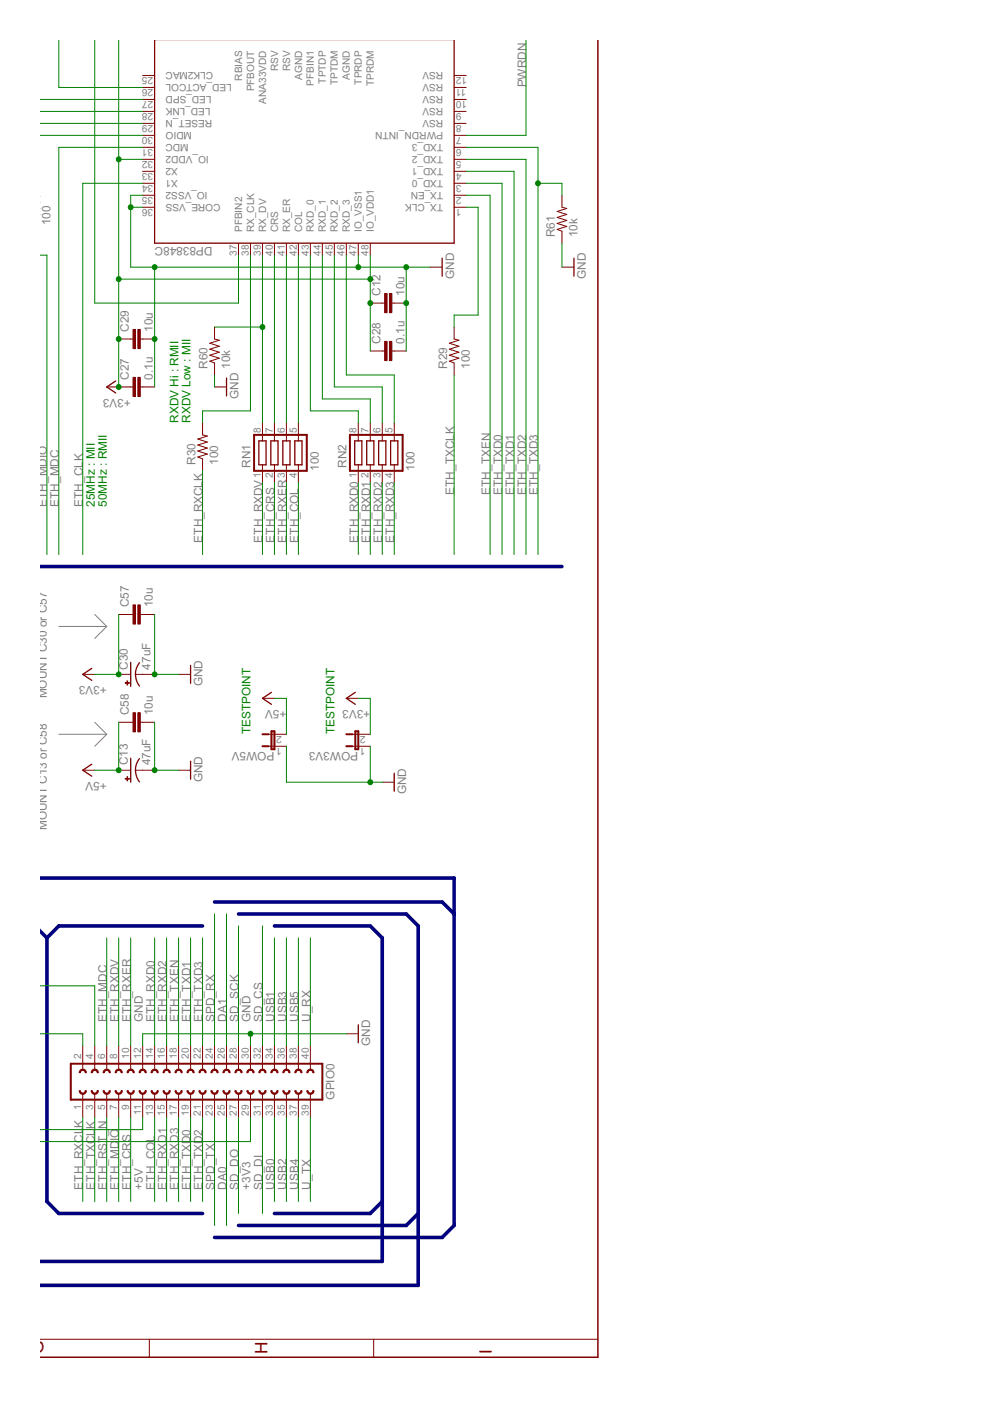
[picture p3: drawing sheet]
<svg xmlns="http://www.w3.org/2000/svg" width="210mm" height="297mm" viewBox="0 0 210 297" stroke-linecap="round" stroke-linejoin="round" font-family="sans-serif">
<g fill="#808080" stroke="#808080" stroke-width=".21">
<path d="M12.5 155.7h10.1z"/>
<path d="M20.1 158.2l2.5-2.5z"/>
<path d="M20.1 153.1l2.5 2.6z"/>
<path d="M12.5 132.8h10.1z"/>
<path d="M22.6 132.8l-2.5 2.6z"/>
<path d="M20.1 130.3l2.5 2.5z"/>
</g>
<g fill="#800000" stroke="#800000" stroke-width=".21">
<path d="M73.4 219.2h2.6z"/>
<path d="M8.5 284h118.3z"/>
<path d="M31.7 284v3.8z"/>
<path d="M79.2 284v3.8z"/>
<path d="M58.2 158.2h2.5z"/>
<path d="M56.9 158.2h1.3z"/>
<path d="M58.2 155.7h2.5z"/>
<path d="M56.9 155.7h1.3z"/>
<path d="M76 158.2h2.5z"/>
<path d="M74.7 158.2h1.3z"/>
<path d="M76 155.7h2.5z"/>
<path d="M74.7 155.7h1.3z"/>
<path d="M55.6 148.1h2.6z"/>
<path d="M73.4 148.1h2.6z"/>
<path d="M81 165.8h2.6z"/>
<path d="M17.5 163.3h2.6z"/>
<path d="M37.9 163.3h2.5z"/>
<path d="M28.7 163.3h1.5z"/>
<path d="M25.2 163.3h2.5z"/>
<path d="M30.2 163.3h2.6z"/>
<path d="M17.5 231.9v5.1z"/>
<path d="M20.1 231.9v5.1z"/>
<path d="M22.6 231.9v5.1z"/>
<path d="M17.5 221.7v5.1z"/>
<path d="M20.1 221.7v5.1z"/>
<path d="M22.6 221.7v5.1z"/>
<path d="M25.2 231.9v5.1z"/>
<path d="M27.7 231.9v5.1z"/>
<path d="M25.2 221.7v5.1z"/>
<path d="M27.7 221.7v5.1z"/>
<path d="M30.2 231.9v5.1z"/>
<path d="M32.8 231.9v5.1z"/>
<path d="M35.3 231.9v5.1z"/>
<path d="M30.2 221.7v5.1z"/>
<path d="M32.8 221.7v5.1z"/>
<path d="M35.3 221.7v5.1z"/>
<path d="M37.9 231.9v5.1z"/>
<path d="M40.4 231.9v5.1z"/>
<path d="M37.9 221.7v5.1z"/>
<path d="M40.4 221.7v5.1z"/>
<path d="M42.9 231.9v5.1z"/>
<path d="M45.5 231.9v5.1z"/>
<path d="M48 231.9v5.1z"/>
<path d="M42.9 221.7v5.1z"/>
<path d="M45.5 221.7v5.1z"/>
<path d="M48 221.7v5.1z"/>
<path d="M50.6 231.9v5.1z"/>
<path d="M53.1 231.9v5.1z"/>
<path d="M50.6 221.7v5.1z"/>
<path d="M53.1 221.7v5.1z"/>
<path d="M55.6 231.9v5.1z"/>
<path d="M58.2 231.9v5.1z"/>
<path d="M55.6 221.7v5.1z"/>
<path d="M58.2 221.7v5.1z"/>
<path d="M60.7 231.9v5.1z"/>
<path d="M63.3 231.9v5.1z"/>
<path d="M65.8 231.9v5.1z"/>
<path d="M60.7 221.7v5.1z"/>
<path d="M63.3 221.7v5.1z"/>
<path d="M65.8 221.7v5.1z"/>
<path d="M30.2 16h2.6z"/>
<path d="M30.2 18.5h2.6z"/>
<path d="M30.2 21.1h2.6z"/>
<path d="M30.2 23.6h2.6z"/>
<path d="M30.2 26.2h2.6z"/>
<path d="M30.2 28.7h2.6z"/>
<path d="M30.2 31.2h2.6z"/>
<path d="M30.2 33.8h2.6z"/>
<path d="M30.2 36.3h2.6z"/>
<path d="M30.2 38.9h2.6z"/>
<path d="M30.2 41.4h2.6z"/>
<path d="M30.2 43.9h2.6z"/>
<path d="M50.6 51.6v2.5z"/>
<path d="M53.1 51.6v2.5z"/>
<path d="M55.6 51.6v2.5z"/>
<path d="M58.2 51.6v2.5z"/>
<path d="M60.7 51.6v2.5z"/>
<path d="M63.3 51.6v2.5z"/>
<path d="M65.8 51.6v2.5z"/>
<path d="M68.3 51.6v2.5z"/>
<path d="M70.9 51.6v2.5z"/>
<path d="M73.4 51.6v2.5z"/>
<path d="M76 51.6v2.5z"/>
<path d="M78.5 51.6v2.5z"/>
<path d="M96.3 43.9h2.5z"/>
<path d="M96.3 41.4h2.5z"/>
<path d="M96.3 38.9h2.5z"/>
<path d="M96.3 36.3h2.5z"/>
<path d="M96.3 33.8h2.5z"/>
<path d="M96.3 31.2h2.5z"/>
<path d="M96.3 28.7h2.5z"/>
<path d="M96.3 26.2h2.5z"/>
<path d="M96.3 23.6h2.5z"/>
<path d="M96.3 21.1h2.5z"/>
<path d="M96.3 18.5h2.5z"/>
<path d="M96.3 16h2.5z"/>
<path d="M25.2 71.9h2.5z"/>
<path d="M30.2 71.9h2.6z"/>
<path d="M27.7 71.9h.5z"/>
<path d="M29.7 71.9h.5z"/>
<path d="M25.2 82h2.5z"/>
<path d="M30.2 82h2.6z"/>
<path d="M27.7 82h.5z"/>
<path d="M29.7 82h.5z"/>
<path d="M78.5 74.4h2.5z"/>
<path d="M83.6 74.4h2.5z"/>
<path d="M81 74.4h.6z"/>
<path d="M83.1 74.4h.5z"/>
<path d="M78.5 64.3h2.5z"/>
<path d="M83.6 64.3h2.5z"/>
<path d="M81 64.3h.6z"/>
<path d="M83.1 64.3h.5z"/>
<path d="M45.5 69.3v2.6z"/>
<path d="M45.5 77v2.5z"/>
<path d="M44.5 76.6l1 .4z"/>
<path d="M44.5 76.6l2-.7z"/>
<path d="M44.5 75.3l2 .6z"/>
<path d="M44.5 75.3l2-.6z"/>
<path d="M44.5 74l2 .7z"/>
<path d="M44.5 74l2-.6z"/>
<path d="M44.5 72.8l2 .6z"/>
<path d="M44.5 72.8l2-.7z"/>
<path d="M45.5 71.9l1 .2z"/>
<path d="M91.2 56.6h2.5z"/>
<path d="M22.6 82h2.6z"/>
<path d="M119.1 41.4v2.5z"/>
<path d="M119.1 49v2.6z"/>
<path d="M118.1 48.6l1 .4z"/>
<path d="M118.1 48.6l2.1-.6z"/>
<path d="M118.1 47.4l2.1 .6z"/>
<path d="M118.1 47.4l2.1-.7z"/>
<path d="M118.1 46.1l2.1 .6z"/>
<path d="M118.1 46.1l2.1-.6z"/>
<path d="M118.1 44.8l2.1 .7z"/>
<path d="M118.1 44.8l2.1-.6z"/>
<path d="M119.1 43.9l1.1 .3z"/>
<path d="M119.1 56.6h2.6z"/>
<path d="M45.5 82h2.5z"/>
<path d="M37.9 143h2.5z"/>
<path d="M28.7 143h1.5z"/>
<path d="M25.2 143h2.5z"/>
<path d="M30.2 143h2.6z"/>
<path d="M17.5 143h2.6z"/>
<path d="M58.2 99.8v2.6z"/>
<path d="M60.7 99.8v2.6z"/>
<path d="M63.3 99.8v2.6z"/>
<path d="M63.3 89.7v2.5z"/>
<path d="M60.7 89.7v2.5z"/>
<path d="M58.2 89.7v2.5z"/>
<path d="M55.6 99.8v2.6z"/>
<path d="M55.6 98.6v1.2z"/>
<path d="M58.2 92.2v1.3z"/>
<path d="M60.7 92.2v1.3z"/>
<path d="M63.3 92.2v1.3z"/>
<path d="M63.3 98.6v1.2z"/>
<path d="M60.7 98.6v1.2z"/>
<path d="M58.2 98.6v1.2z"/>
<path d="M55.6 92.2v1.3z"/>
<path d="M55.6 89.7v2.5z"/>
<path d="M78.5 99.8v2.6z"/>
<path d="M81 99.8v2.6z"/>
<path d="M83.6 99.8v2.6z"/>
<path d="M83.6 89.7v2.5z"/>
<path d="M81 89.7v2.5z"/>
<path d="M78.5 89.7v2.5z"/>
<path d="M76 99.8v2.6z"/>
<path d="M76 98.6v1.2z"/>
<path d="M78.5 92.2v1.3z"/>
<path d="M81 92.2v1.3z"/>
<path d="M83.6 92.2v1.3z"/>
<path d="M83.6 98.6v1.2z"/>
<path d="M81 98.6v1.2z"/>
<path d="M78.5 98.6v1.2z"/>
<path d="M76 92.2v1.3z"/>
<path d="M76 89.7v2.5z"/>
<path d="M96.3 69.3v2.6z"/>
<path d="M96.3 77v2.5z"/>
<path d="M95.3 76.6l1 .4z"/>
<path d="M95.3 76.6l2-.7z"/>
<path d="M95.3 75.3l2 .6z"/>
<path d="M95.3 75.3l2-.6z"/>
<path d="M95.3 74l2 .7z"/>
<path d="M95.3 74l2-.6z"/>
<path d="M95.3 72.8l2 .6z"/>
<path d="M95.3 72.8l2-.7z"/>
<path d="M96.3 71.9l1 .2z"/>
<path d="M42.9 89.7v2.5z"/>
<path d="M42.9 97.3v2.5z"/>
<path d="M41.9 96.9l1 .4z"/>
<path d="M41.9 96.9l2.1-.6z"/>
<path d="M41.9 95.6l2.1 .7z"/>
<path d="M41.9 95.6l2.1-.6z"/>
<path d="M41.9 94.4l2.1 .6z"/>
<path d="M41.9 94.4l2.1-.7z"/>
<path d="M41.9 93.1l2.1 .6z"/>
<path d="M41.9 93.1l2.1-.6z"/>
<path d="M42.9 92.2l1.1 .3z"/>
<path d="M25.2 130.3h2.5z"/>
<path d="M30.2 130.3h2.6z"/>
<path d="M27.7 130.3h.5z"/>
<path d="M29.7 130.3h.5z"/>
<path d="M25.2 153.1h2.5z"/>
<path d="M30.2 153.1h2.6z"/>
<path d="M27.7 153.1h.5z"/>
<path d="M29.7 153.1h.5z"/>
<path d="M21.9 231.2h.2a.51 .51 0 0 0 .5 .6 .51 .51 0 0 0 .5-.6h.3a.76 .76 0 0 1-.8 .8 .76 .76 0 0 1-.7-.8z" fill-rule="evenodd"/>
<path d="M19.3 231.2h.3a.51 .51 0 0 0 .5 .6 .51 .51 0 0 0 .5-.6h.2a.76 .76 0 0 1-.7 .8 .76 .76 0 0 1-.8-.8z" fill-rule="evenodd"/>
<path d="M16.8 231.2h.2a.51 .51 0 0 0 .5 .6 .51 .51 0 0 0 .6-.6h.2a.76 .76 0 0 1-.8 .8 .76 .76 0 0 1-.7-.8z" fill-rule="evenodd"/>
<path d="M22.1 226.9a.76 .76 0 0 1 .8-.2 .76 .76 0 0 1 .5 .7h-.3a.51 .51 0 0 0-.5-.5 .51 .51 0 0 0-.5 .5h-.2z" fill-rule="evenodd"/>
<path d="M19.6 226.9a.76 .76 0 0 1 .8-.2 .76 .76 0 0 1 .4 .7h-.2a.51 .51 0 0 0-.5-.5 .51 .51 0 0 0-.5 .5h-.3z" fill-rule="evenodd"/>
<path d="M17 226.9a.76 .76 0 0 1 .8-.2 .76 .76 0 0 1 .5 .7h-.2a.51 .51 0 0 0-.6-.5 .51 .51 0 0 0-.5 .5h-.2z" fill-rule="evenodd"/>
<path d="M26.9 231.2h.3a.51 .51 0 0 0 .5 .6 .51 .51 0 0 0 .5-.6h.3a.76 .76 0 0 1-.8 .8 .76 .76 0 0 1-.8-.8z" fill-rule="evenodd"/>
<path d="M24.4 231.2h.3a.51 .51 0 0 0 .5 .6 .51 .51 0 0 0 .5-.6h.2a.76 .76 0 0 1-.7 .8 .76 .76 0 0 1-.8-.8z" fill-rule="evenodd"/>
<path d="M27.2 226.9a.76 .76 0 0 1 .8-.2 .76 .76 0 0 1 .5 .7h-.3a.51 .51 0 0 0-.5-.5 .51 .51 0 0 0-.5 .5h-.3z" fill-rule="evenodd"/>
<path d="M24.6 226.9a.76 .76 0 0 1 .9-.2 .76 .76 0 0 1 .4 .7h-.2a.51 .51 0 0 0-.5-.5 .51 .51 0 0 0-.5 .5h-.3z" fill-rule="evenodd"/>
<path d="M34.6 231.2h.2a.51 .51 0 0 0 .5 .6 .51 .51 0 0 0 .5-.6h.3a.76 .76 0 0 1-.8 .8 .76 .76 0 0 1-.7-.8z" fill-rule="evenodd"/>
<path d="M32 231.2h.3a.51 .51 0 0 0 .5 .6 .51 .51 0 0 0 .5-.6h.2a.76 .76 0 0 1-.7 .8 .76 .76 0 0 1-.8-.8z" fill-rule="evenodd"/>
<path d="M29.5 231.2h.2a.51 .51 0 0 0 .5 .6 .51 .51 0 0 0 .6-.6h.2a.76 .76 0 0 1-.8 .8 .76 .76 0 0 1-.7-.8z" fill-rule="evenodd"/>
<path d="M34.8 226.9a.76 .76 0 0 1 .8-.2 .76 .76 0 0 1 .5 .7h-.3a.51 .51 0 0 0-.5-.5 .51 .51 0 0 0-.5 .5h-.2z" fill-rule="evenodd"/>
<path d="M32.3 226.9a.76 .76 0 0 1 .8-.2 .76 .76 0 0 1 .4 .7h-.2a.51 .51 0 0 0-.5-.5 .51 .51 0 0 0-.5 .5h-.3z" fill-rule="evenodd"/>
<path d="M29.7 226.9a.76 .76 0 0 1 .8-.2 .76 .76 0 0 1 .5 .7h-.2a.51 .51 0 0 0-.6-.5 .51 .51 0 0 0-.5 .5h-.2z" fill-rule="evenodd"/>
<path d="M39.6 231.2h.3a.51 .51 0 0 0 .5 .6 .51 .51 0 0 0 .5-.6h.3a.76 .76 0 0 1-.8 .8 .76 .76 0 0 1-.8-.8z" fill-rule="evenodd"/>
<path d="M37.1 231.2h.3a.51 .51 0 0 0 .5 .6 .51 .51 0 0 0 .5-.6h.2a.76 .76 0 0 1-.7 .8 .76 .76 0 0 1-.8-.8z" fill-rule="evenodd"/>
<path d="M39.9 226.9a.76 .76 0 0 1 .8-.2 .76 .76 0 0 1 .5 .7h-.3a.51 .51 0 0 0-.5-.5 .51 .51 0 0 0-.5 .5h-.3z" fill-rule="evenodd"/>
<path d="M37.3 226.9a.76 .76 0 0 1 .9-.2 .76 .76 0 0 1 .4 .7h-.2a.51 .51 0 0 0-.5-.5 .51 .51 0 0 0-.5 .5h-.3z" fill-rule="evenodd"/>
<path d="M47.3 231.2h.2a.51 .51 0 0 0 .5 .6 .51 .51 0 0 0 .5-.6h.3a.76 .76 0 0 1-.8 .8 .76 .76 0 0 1-.7-.8z" fill-rule="evenodd"/>
<path d="M44.7 231.2h.3a.51 .51 0 0 0 .5 .6 .51 .51 0 0 0 .5-.6h.2a.76 .76 0 0 1-.7 .8 .76 .76 0 0 1-.8-.8z" fill-rule="evenodd"/>
<path d="M42.2 231.2h.2a.51 .51 0 0 0 .5 .6 .51 .51 0 0 0 .6-.6h.2a.76 .76 0 0 1-.8 .8 .76 .76 0 0 1-.7-.8z" fill-rule="evenodd"/>
<path d="M47.5 226.9a.76 .76 0 0 1 .8-.2 .76 .76 0 0 1 .5 .7h-.3a.51 .51 0 0 0-.5-.5 .51 .51 0 0 0-.5 .5h-.2z" fill-rule="evenodd"/>
<path d="M45 226.9a.76 .76 0 0 1 .8-.2 .76 .76 0 0 1 .4 .7h-.2a.51 .51 0 0 0-.5-.5 .51 .51 0 0 0-.5 .5h-.3z" fill-rule="evenodd"/>
<path d="M42.4 226.9a.76 .76 0 0 1 .8-.2 .76 .76 0 0 1 .5 .7h-.2a.51 .51 0 0 0-.6-.5 .51 .51 0 0 0-.5 .5h-.2z" fill-rule="evenodd"/>
<path d="M52.3 231.2h.3a.51 .51 0 0 0 .5 .6 .51 .51 0 0 0 .5-.6h.3a.76 .76 0 0 1-.8 .8 .76 .76 0 0 1-.8-.8z" fill-rule="evenodd"/>
<path d="M49.8 231.2h.3a.51 .51 0 0 0 .5 .6 .51 .51 0 0 0 .5-.6h.2a.76 .76 0 0 1-.7 .8 .76 .76 0 0 1-.8-.8z" fill-rule="evenodd"/>
<path d="M52.6 226.9a.76 .76 0 0 1 .8-.2 .76 .76 0 0 1 .5 .7h-.3a.51 .51 0 0 0-.5-.5 .51 .51 0 0 0-.5 .5h-.3z" fill-rule="evenodd"/>
<path d="M50 226.9a.76 .76 0 0 1 .9-.2 .76 .76 0 0 1 .4 .7h-.2a.51 .51 0 0 0-.5-.5 .51 .51 0 0 0-.5 .5h-.3z" fill-rule="evenodd"/>
<path d="M57.4 231.2h.3a.51 .51 0 0 0 .5 .6 .51 .51 0 0 0 .5-.6h.2a.76 .76 0 0 1-.7 .8 .76 .76 0 0 1-.8-.8z" fill-rule="evenodd"/>
<path d="M54.9 231.2h.2a.51 .51 0 0 0 .5 .6 .51 .51 0 0 0 .6-.6h.2a.76 .76 0 0 1-.8 .8 .76 .76 0 0 1-.7-.8z" fill-rule="evenodd"/>
<path d="M57.7 226.9a.76 .76 0 0 1 .8-.2 .76 .76 0 0 1 .4 .7h-.2a.51 .51 0 0 0-.5-.5 .51 .51 0 0 0-.5 .5h-.3z" fill-rule="evenodd"/>
<path d="M55.1 226.9a.76 .76 0 0 1 .8-.2 .76 .76 0 0 1 .5 .7h-.2a.51 .51 0 0 0-.6-.5 .51 .51 0 0 0-.5 .5h-.2z" fill-rule="evenodd"/>
<path d="M65 231.2h.3a.51 .51 0 0 0 .5 .6 .51 .51 0 0 0 .5-.6h.3a.76 .76 0 0 1-.8 .8 .76 .76 0 0 1-.8-.8z" fill-rule="evenodd"/>
<path d="M62.5 231.2h.3a.51 .51 0 0 0 .5 .6 .51 .51 0 0 0 .5-.6h.2a.76 .76 0 0 1-.7 .8 .76 .76 0 0 1-.8-.8z" fill-rule="evenodd"/>
<path d="M60 231.2h.2a.51 .51 0 0 0 .5 .6 .51 .51 0 0 0 .5-.6h.3a.76 .76 0 0 1-.8 .8 .76 .76 0 0 1-.7-.8z" fill-rule="evenodd"/>
<path d="M65.3 226.9a.77 .77 0 0 1 .8-.2 .77 .77 0 0 1 .5 .7h-.3a.51 .51 0 0 0-.5-.5 .51 .51 0 0 0-.5 .5h-.3z" fill-rule="evenodd"/>
<path d="M62.7 226.9a.76 .76 0 0 1 .9-.2 .76 .76 0 0 1 .4 .7h-.2a.51 .51 0 0 0-.5-.5 .51 .51 0 0 0-.5 .5h-.3z" fill-rule="evenodd"/>
<path d="M60.2 226.9a.76 .76 0 0 1 .8-.2 .76 .76 0 0 1 .5 .7h-.3a.51 .51 0 0 0-.5-.5 .51 .51 0 0 0-.5 .5h-.2z" fill-rule="evenodd"/>
</g>
<g fill="#800000" stroke="#800000" stroke-width=".28">
<path d="M76 217.3v3.8z"/>
<path d="M55.6 148.1l2-1.3z"/>
<path d="M55.6 148.1l2 1.2z"/>
<path d="M73.4 148.1l1.9-1.3z"/>
<path d="M73.4 148.1l1.9 1.2z"/>
<path d="M83.6 163.9v3.8z"/>
<path d="M17.5 163.3l2-1.3z"/>
<path d="M17.5 163.3l2 1.3z"/>
<path d="M40.4 161.4v3.8z"/>
<path d="M27.7 160.8v5z"/>
<path d="M32.8 51.6h63.5z"/>
<path d="M96.3 8.5v43.1z"/>
<path d="M32.8 8.5v43.1z"/>
<path d="M93.7 54.7v3.8z"/>
<path d="M22.6 82l1.9-1.2z"/>
<path d="M22.6 82l1.9 1.3z"/>
<path d="M121.7 54.7v3.8z"/>
<path d="M48 80.1v3.8z"/>
<path d="M40.4 141.1v3.8z"/>
<path d="M27.7 140.4v5.1z"/>
<path d="M17.5 143l2-1.3z"/>
<path d="M17.5 143l2 1.3z"/>
<path d="M56.4 93.5v5.1z"/>
<path d="M54.9 93.5v5.1z"/>
<path d="M55.6 93.5h.8z"/>
<path d="M54.9 98.6h.7z"/>
<path d="M55.6 98.6h.8z"/>
<path d="M54.9 93.5h.7z"/>
<path d="M58.2 98.6h.7z"/>
<path d="M57.4 98.6h.8z"/>
<path d="M58.2 93.5h.7z"/>
<path d="M57.4 93.5h.8z"/>
<path d="M58.9 93.5v5.1z"/>
<path d="M57.4 93.5v5.1z"/>
<path d="M61.5 93.5v5.1z"/>
<path d="M64 93.5v5.1z"/>
<path d="M60 93.5v5.1z"/>
<path d="M62.5 93.5v5.1z"/>
<path d="M60.7 93.5h.8z"/>
<path d="M63.3 93.5h.7z"/>
<path d="M60 93.5h.7z"/>
<path d="M62.5 93.5h.8z"/>
<path d="M60.7 98.6h.8z"/>
<path d="M63.3 98.6h.7z"/>
<path d="M60 98.6h.7z"/>
<path d="M62.5 98.6h.8z"/>
<path d="M76.7 93.5v5.1z"/>
<path d="M75.2 93.5v5.1z"/>
<path d="M76 93.5h.7z"/>
<path d="M75.2 98.6h.8z"/>
<path d="M76 98.6h.7z"/>
<path d="M75.2 93.5h.8z"/>
<path d="M78.5 98.6h.8z"/>
<path d="M77.7 98.6h.8z"/>
<path d="M78.5 93.5h.8z"/>
<path d="M77.7 93.5h.8z"/>
<path d="M79.3 93.5v5.1z"/>
<path d="M77.7 93.5v5.1z"/>
<path d="M81.8 93.5v5.1z"/>
<path d="M84.3 93.5v5.1z"/>
<path d="M80.3 93.5v5.1z"/>
<path d="M82.8 93.5v5.1z"/>
<path d="M81 93.5h.8z"/>
<path d="M83.6 93.5h.7z"/>
<path d="M80.3 93.5h.7z"/>
<path d="M82.8 93.5h.8z"/>
<path d="M81 98.6h.8z"/>
<path d="M83.6 98.6h.7z"/>
<path d="M80.3 98.6h.7z"/>
<path d="M82.8 98.6h.8z"/>
</g>
<g fill="#800000" stroke="#800000" stroke-width=".32">
<path d="M8.5 287.8h118.3z"/>
<path d="M126.8 8.5v279.3z"/>
</g>
<g fill="#800000" stroke="#800000" stroke-width=".42">
<path d="M55.6 158.2h1.3z"/>
<path d="M55.6 155.7h1.3z"/>
<path d="M58.2 155v3.9z"/>
<path d="M57.6 155h.6z"/>
<path d="M57.6 155v3.9z"/>
<path d="M57.6 158.9h.6z"/>
<path d="M73.4 158.2h1.3z"/>
<path d="M73.4 155.7h1.3z"/>
<path d="M76 155v3.9z"/>
<path d="M75.3 155h.7z"/>
<path d="M75.3 155v3.9z"/>
<path d="M75.3 158.9h.7z"/>
<path d="M15 225.5v7.7z"/>
<path d="M15 233.2h53.3z"/>
<path d="M15 225.5h53.3z"/>
<path d="M68.3 225.5v7.7z"/>
<path d="M53.9 92.2v7.6z"/>
<path d="M65 92.2v7.6z"/>
<path d="M53.9 99.8h11.1z"/>
<path d="M53.9 92.2h11.1z"/>
<path d="M74.2 92.2v7.6z"/>
<path d="M85.4 92.2v7.6z"/>
<path d="M74.2 99.8h11.2z"/>
<path d="M74.2 92.2h11.2z"/>
</g>
<path d="M29.6 140.5a4 4 0 0 0 0 5M29.6 160.8a4 4 0 0 0 0 5" fill="none" stroke="#800000" stroke-width=".28"/>
<g fill="#800000" stroke="#800000" stroke-width=".21">
<path d="M26.9 164.7h.2v.9h-.2z"/>
<path d="M26.5 165.1h.9v.1h-.9z"/>
<path d="M29.2 69.8h.5v4.1h-.5z"/>
<path d="M28.2 69.8h.5v4.1h-.5z"/>
<path d="M29.2 80h.5v4.1h-.5z"/>
<path d="M28.2 80h.5v4.1h-.5z"/>
<path d="M82.6 72.4h.5v4.1h-.5z"/>
<path d="M81.6 72.4h.5v4.1h-.5z"/>
<path d="M82.6 62.2h.5v4.1h-.5z"/>
<path d="M81.6 62.2h.5v4.1h-.5z"/>
<path d="M26.9 144.4h.2v.8h-.2z"/>
<path d="M26.5 144.7h.9v.2h-.9z"/>
<path d="M29.2 128.2h.5v4.1h-.5z"/>
<path d="M28.2 128.2h.5v4.1h-.5z"/>
<path d="M29.2 151.1h.5v4.1h-.5z"/>
<path d="M28.2 151.1h.5v4.1h-.5z"/>
</g>
<g fill="#000080" stroke="#000080" stroke-width=".76">
<path d="M12.5 257.3h30.4z"/>
<path d="M9.9 254.7l2.6 2.6z"/>
<path d="M9.9 198.9v55.8z"/>
<path d="M12.5 196.3l-2.6 2.6z"/>
<path d="M12.5 196.3h30.4z"/>
<path d="M8.5 196.3l1.4 2.6z"/>
<path d="M8.5 120.1h110.6z"/>
<path d="M50.6 193.8h35.5z"/>
<path d="M86.1 193.8l2.6 2.5z"/>
<path d="M88.7 196.3v61z"/>
<path d="M88.7 257.3l-2.6 2.5z"/>
<path d="M50.6 259.8h35.5z"/>
<path d="M88.7 257.3v15.2z"/>
<path d="M8.5 272.5h80.2z"/>
<path d="M58.2 257.3h20.3z"/>
<path d="M81 254.7l-2.5 2.6z"/>
<path d="M81 198.9v55.8z"/>
<path d="M58.2 196.3h20.3z"/>
<path d="M81 254.7v12.7z"/>
<path d="M78.5 196.3l2.5 2.6z"/>
<path d="M8.5 267.4h72.5z"/>
<path d="M8.5 186.2h87.8z"/>
<path d="M45.5 191.2h48.2z"/>
<path d="M93.7 191.2l2.6 2.6z"/>
<path d="M96.3 186.2v7.6z"/>
<path d="M96.3 193.8v66z"/>
<path d="M96.3 259.8l-2.6 2.6z"/>
<path d="M45.5 262.4h48.2z"/>
</g>
<g fill="#008000" stroke="#008000" stroke-width=".21">
<path d="M35.3 237v17.7z"/>
<path d="M78.5 102.4v15.2z"/>
<path d="M32.8 198.9v22.8z"/>
<path d="M76 102.4v15.2z"/>
<path d="M27.7 198.9v22.8z"/>
<path d="M60.7 102.4v15.2z"/>
<path d="M25.2 198.9v22.8z"/>
<path d="M55.6 102.4v15.2z"/>
<path d="M22.6 198.9v22.8z"/>
<path d="M12.5 31.2h17.7z"/>
<path d="M12.5 31.2v86.4z"/>
<path d="M25.2 237v17.7z"/>
<path d="M8.5 54.1h1.4z"/>
<path d="M9.9 54.1v63.5z"/>
<path d="M20.1 209v12.7z"/>
<path d="M8.5 209h11.6z"/>
<path d="M17.5 38.9h12.7z"/>
<path d="M17.5 38.9v78.7z"/>
<path d="M98.8 41.4h5.1z"/>
<path d="M103.9 41.4v76.2z"/>
<path d="M37.9 198.9v22.8z"/>
<path d="M98.8 38.9h7.6z"/>
<path d="M106.4 38.9v78.7z"/>
<path d="M40.4 237v17.7z"/>
<path d="M98.8 36.3h10.2z"/>
<path d="M109 36.3v81.3z"/>
<path d="M40.4 198.9v22.8z"/>
<path d="M22.6 237v17.7z"/>
<path d="M8.5 26.2h21.7z"/>
<path d="M53.1 219.2v2.5z"/>
<path d="M53.1 219.2h20.3z"/>
<path d="M30.2 219.2v2.5z"/>
<path d="M30.2 219.2h22.9z"/>
<path d="M60.7 158.2v7.6z"/>
<path d="M60.7 165.8h17.8z"/>
<path d="M78.5 165.8h2.5z"/>
<path d="M78.5 158.2v7.6z"/>
<path d="M32.8 163.3h5.1z"/>
<path d="M32.8 153.1v10.2z"/>
<path d="M27.7 41.4h2.5z"/>
<path d="M27.7 41.4v2.5z"/>
<path d="M27.7 43.9h2.5z"/>
<path d="M27.7 43.9v12.7z"/>
<path d="M27.7 56.6h5.1z"/>
<path d="M32.8 71.9v10.1z"/>
<path d="M32.8 56.6v15.3z"/>
<path d="M76 54.1v2.5z"/>
<path d="M32.8 56.6h43.2z"/>
<path d="M76 56.6h10.1z"/>
<path d="M86.1 56.6h5.1z"/>
<path d="M86.1 56.6v7.7z"/>
<path d="M86.1 64.3v10.1z"/>
<path d="M119.1 51.6v5z"/>
<path d="M32.8 143h5.1z"/>
<path d="M32.8 130.3v12.7z"/>
<path d="M45.5 79.5v2.5z"/>
<path d="M8.5 242h44.6z"/>
<path d="M53.1 237v5z"/>
<path d="M78.5 148.1v7.6z"/>
<path d="M76 148.1h2.5z"/>
<path d="M25.2 8.5v25.3z"/>
<path d="M25.2 33.8h5z"/>
<path d="M25.2 33.8v25.4z"/>
<path d="M25.2 71.9v10.1z"/>
<path d="M25.2 59.2v12.7z"/>
<path d="M78.5 54.1v5.1z"/>
<path d="M25.2 59.2h53.3z"/>
<path d="M78.5 59.2v5.1z"/>
<path d="M78.5 64.3v10.1z"/>
<path d="M20.1 143h5.1z"/>
<path d="M25.2 130.3v12.7z"/>
<path d="M8.5 239.5h21.7z"/>
<path d="M30.2 237v2.5z"/>
<path d="M60.7 148.1v7.6z"/>
<path d="M58.2 148.1h2.5z"/>
<path d="M20.1 163.3h5.1z"/>
<path d="M25.2 153.1v10.2z"/>
<path d="M58.2 237v17.7z"/>
<path d="M58.2 198.9v22.8z"/>
<path d="M45.5 193.8v27.9z"/>
<path d="M45.5 237v22.8z"/>
<path d="M65.8 198.9v22.8z"/>
<path d="M65.8 237v17.7z"/>
<path d="M55.6 196.3v25.4z"/>
<path d="M55.6 237v20.3z"/>
<path d="M50.6 196.3v25.4z"/>
<path d="M50.6 237v20.3z"/>
<path d="M32.8 237v17.7z"/>
<path d="M63.3 102.4v15.2z"/>
<path d="M27.7 237v17.7z"/>
<path d="M58.2 102.4v15.2z"/>
<path d="M42.9 99.8v17.8z"/>
<path d="M17.5 237v17.7z"/>
<path d="M98.8 28.7h12.7z"/>
<path d="M111.5 8.5v20.2z"/>
<path d="M35.3 198.9v22.8z"/>
<path d="M81 102.4v15.2z"/>
<path d="M37.9 237v17.7z"/>
<path d="M83.6 102.4v15.2z"/>
<path d="M96.3 79.5v38.1z"/>
<path d="M20.1 237v17.7z"/>
<path d="M98.8 33.8h12.7z"/>
<path d="M111.5 33.8v83.8z"/>
<path d="M42.9 237v17.7z"/>
<path d="M98.8 31.2h15.3z"/>
<path d="M114.1 38.9v78.7z"/>
<path d="M114.1 31.2v7.7z"/>
<path d="M119.1 38.9v2.5z"/>
<path d="M114.1 38.9h5z"/>
<path d="M42.9 198.9v22.8z"/>
<path d="M50.6 54.1v10.2z"/>
<path d="M20.1 64.3h30.5z"/>
<path d="M20.1 8.5v55.8z"/>
<path d="M8.5 23.6h21.7z"/>
<path d="M8.5 21.1h21.7z"/>
<path d="M12.5 18.5h17.7z"/>
<path d="M12.5 8.5v10z"/>
<path d="M48 237v22.8z"/>
<path d="M48 193.8v27.9z"/>
<path d="M60.7 198.9v22.8z"/>
<path d="M60.7 237v17.7z"/>
<path d="M63.3 198.9v22.8z"/>
<path d="M63.3 237v17.7z"/>
<path d="M55.6 69.3v20.4z"/>
<path d="M55.6 54.1v15.2z"/>
<path d="M45.5 69.3h10.1z"/>
<path d="M58.2 54.1v35.6z"/>
<path d="M60.7 54.1v35.6z"/>
<path d="M63.3 54.1v35.6z"/>
<path d="M76 87.1v2.6z"/>
<path d="M65.8 87.1h10.2z"/>
<path d="M65.8 54.1v33z"/>
<path d="M78.5 84.6v5.1z"/>
<path d="M68.3 84.6h10.2z"/>
<path d="M68.3 54.1v30.5z"/>
<path d="M81 82v7.7z"/>
<path d="M70.9 82h10.1z"/>
<path d="M70.9 54.1v27.9z"/>
<path d="M83.6 79.5v10.2z"/>
<path d="M73.4 79.5h10.2z"/>
<path d="M73.4 54.1v25.4z"/>
<path d="M8.5 28.7h21.7z"/>
<path d="M42.9 87.1v2.6z"/>
<path d="M42.9 87.1h10.2z"/>
<path d="M53.1 54.1v33z"/>
<path d="M96.3 66.8v2.5z"/>
<path d="M96.3 66.8h5.1z"/>
<path d="M101.4 43.9v22.9z"/>
<path d="M98.8 43.9h2.6z"/>
<path d="M17.5 219.2v2.5z"/>
<path d="M8.5 219.2h9z"/>
<circle cx="53.1" cy="219.2" r=".52"/>
<circle cx="78.5" cy="165.8" r=".52"/>
<circle cx="32.8" cy="163.3" r=".52"/>
<circle cx="27.7" cy="43.9" r=".52"/>
<circle cx="32.8" cy="71.9" r=".52"/>
<circle cx="32.8" cy="56.6" r=".52"/>
<circle cx="76" cy="56.6" r=".52"/>
<circle cx="86.1" cy="56.6" r=".52"/>
<circle cx="86.1" cy="64.3" r=".52"/>
<circle cx="32.8" cy="143" r=".52"/>
<circle cx="25.2" cy="33.8" r=".52"/>
<circle cx="25.2" cy="82" r=".52"/>
<circle cx="25.2" cy="71.9" r=".52"/>
<circle cx="25.2" cy="59.2" r=".52"/>
<circle cx="78.5" cy="59.2" r=".52"/>
<circle cx="78.5" cy="64.3" r=".52"/>
<circle cx="25.2" cy="143" r=".52"/>
<circle cx="25.2" cy="163.3" r=".52"/>
<circle cx="114.1" cy="38.9" r=".52"/>
<circle cx="55.6" cy="69.3" r=".52"/>
</g>
<g font-size="4.1" fill="#800000">
<text x="9.2" y="287.2" transform="rotate(-90 9.2 287.2)">G</text>
<text x="56.7" y="287.2" transform="rotate(-90 56.7 287.2)">H</text>
<text x="104.3" y="287.2" transform="rotate(-90 104.3 287.2)">I</text>
</g>
<g font-size="2.8" fill="#808080">
<text x="111.5" y="18.5" transform="rotate(-90 111.5 18.5)">PWRDN</text>
<text x="10.7" y="47.7" transform="rotate(-90 10.7 47.7)">100</text>
<text x="45.1" y="52.3" transform="rotate(-180 45.1 52.3)">DP83848C</text>
<text x="117.6" y="50.3" transform="rotate(-90 117.6 50.3)">R61</text>
<text x="122.4" y="50.3" transform="rotate(-90 122.4 50.3)">10k</text>
<text x="96.3" y="59.2" transform="rotate(-90 96.3 59.2)">GND</text>
<text x="124.2" y="59.2" transform="rotate(-90 124.2 59.2)">GND</text>
<text x="80.7" y="62.7" transform="rotate(-90 80.7 62.7)">C12</text>
<text x="85.7" y="62.7" transform="rotate(-90 85.7 62.7)">10u</text>
<text x="27.3" y="70.3" transform="rotate(-90 27.3 70.3)">C29</text>
<text x="32.4" y="70.3" transform="rotate(-90 32.4 70.3)">10u</text>
<text x="80.7" y="72.9" transform="rotate(-90 80.7 72.9)">C28</text>
<text x="85.7" y="72.9" transform="rotate(-90 85.7 72.9)">0.1u</text>
<text x="27.3" y="80.5" transform="rotate(-90 27.3 80.5)">C27</text>
<text x="32.4" y="80.5" transform="rotate(-90 32.4 80.5)">0.1u</text>
<text x="44" y="78.2" transform="rotate(-90 44 78.2)">R60</text>
<text x="48.8" y="78.2" transform="rotate(-90 48.8 78.2)">10k</text>
<text x="94.8" y="78.2" transform="rotate(-90 94.8 78.2)">R29</text>
<text x="99.6" y="78.2" transform="rotate(-90 99.6 78.2)">100</text>
<text x="27.7" y="84.6" transform="rotate(-180 27.7 84.6)">+3V3</text>
<text x="50.6" y="84.6" transform="rotate(-90 50.6 84.6)">GND</text>
<text x="41.5" y="98.5" transform="rotate(-90 41.5 98.5)">R30</text>
<text x="46.3" y="98.5" transform="rotate(-90 46.3 98.5)">100</text>
<text x="53.1" y="99.2" transform="rotate(-90 53.1 99.2)">RN1</text>
<text x="67.6" y="99.8" transform="rotate(-90 67.6 99.8)">100</text>
<text x="73.4" y="99.2" transform="rotate(-90 73.4 99.2)">RN2</text>
<text x="87.9" y="99.8" transform="rotate(-90 87.9 99.8)">100</text>
<text x="9.9" y="107.4" transform="rotate(-90 9.9 107.4)">ETH_MDIO</text>
<text x="12.5" y="107.4" transform="rotate(-90 12.5 107.4)">ETH_MDC</text>
<text x="17.6" y="107.4" transform="rotate(-90 17.6 107.4)">ETH_CLK</text>
<text x="96.3" y="104.9" transform="rotate(-90 96.3 104.9)">ETH_TXCLK</text>
<text x="103.9" y="104.9" transform="rotate(-90 103.9 104.9)">ETH_TXEN</text>
<text x="106.4" y="104.9" transform="rotate(-90 106.4 104.9)">ETH_TXD0</text>
<text x="109" y="104.9" transform="rotate(-90 109 104.9)">ETH_TXD1</text>
<text x="111.5" y="104.9" transform="rotate(-90 111.5 104.9)">ETH_TXD2</text>
<text x="114.1" y="104.9" transform="rotate(-90 114.1 104.9)">ETH_TXD3</text>
<text x="43" y="115.1" transform="rotate(-90 43 115.1)">ETH_RXCLK</text>
<text x="55.7" y="115.1" transform="rotate(-90 55.7 115.1)">ETH_RXDV</text>
<text x="58.2" y="115.1" transform="rotate(-90 58.2 115.1)">ETH_CRS</text>
<text x="60.7" y="115.1" transform="rotate(-90 60.7 115.1)">ETH_RXER</text>
<text x="63.3" y="115.1" transform="rotate(-90 63.3 115.1)">ETH_COL</text>
<text x="76" y="115.1" transform="rotate(-90 76 115.1)">ETH_RXD0</text>
<text x="78.5" y="115.1" transform="rotate(-90 78.5 115.1)">ETH_RXD1</text>
<text x="81.1" y="115.1" transform="rotate(-90 81.1 115.1)">ETH_RXD2</text>
<text x="83.6" y="115.1" transform="rotate(-90 83.6 115.1)">ETH_RXD3</text>
<text x="27.3" y="128.8" transform="rotate(-90 27.3 128.8)">C57</text>
<text x="32.4" y="128.8" transform="rotate(-90 32.4 128.8)">10u</text>
<text x="27.1" y="142" transform="rotate(-90 27.1 142)">C30</text>
<text x="31.9" y="142" transform="rotate(-90 31.9 142)">47uF</text>
<text x="9.9" y="148.1" transform="rotate(-90 9.9 148.1)">MOUNT C30 or C57</text>
<text x="22.6" y="145.5" transform="rotate(-180 22.6 145.5)">+3V3</text>
<text x="43" y="145.5" transform="rotate(-90 43 145.5)">GND</text>
<text x="27.3" y="151.6" transform="rotate(-90 27.3 151.6)">C58</text>
<text x="32.4" y="151.6" transform="rotate(-90 32.4 151.6)">10u</text>
<text x="60.7" y="150.6" transform="rotate(-180 60.7 150.6)">+5V</text>
<text x="78.5" y="150.6" transform="rotate(-180 78.5 150.6)">+3V3</text>
<text x="58.2" y="159.5" transform="rotate(-180 58.2 159.5)">POW5V</text>
<text x="76" y="159.5" transform="rotate(-180 76 159.5)">POW3V3</text>
<text x="22.6" y="165.8" transform="rotate(-180 22.6 165.8)">+5V</text>
<text x="27.1" y="162.3" transform="rotate(-90 27.1 162.3)">C13</text>
<text x="31.9" y="162.3" transform="rotate(-90 31.9 162.3)">47uF</text>
<text x="43" y="165.8" transform="rotate(-90 43 165.8)">GND</text>
<text x="86.1" y="168.4" transform="rotate(-90 86.1 168.4)">GND</text>
<text x="9.9" y="176" transform="rotate(-90 9.9 176)">MOUNT C13 or C58</text>
<text x="22.6" y="216.6" transform="rotate(-90 22.6 216.6)">ETH_MDC</text>
<text x="25.2" y="216.6" transform="rotate(-90 25.2 216.6)">ETH_RXDV</text>
<text x="27.7" y="216.6" transform="rotate(-90 27.7 216.6)">ETH_RXER</text>
<text x="30.3" y="216.6" transform="rotate(-90 30.3 216.6)">GND</text>
<text x="32.8" y="216.6" transform="rotate(-90 32.8 216.6)">ETH_RXD0</text>
<text x="35.3" y="216.6" transform="rotate(-90 35.3 216.6)">ETH_RXD2</text>
<text x="37.9" y="216.6" transform="rotate(-90 37.9 216.6)">ETH_TXEN</text>
<text x="40.4" y="216.6" transform="rotate(-90 40.4 216.6)">ETH_TXD1</text>
<text x="43" y="216.6" transform="rotate(-90 43 216.6)">ETH_TXD3</text>
<text x="45.5" y="216.6" transform="rotate(-90 45.5 216.6)">SPD_RX</text>
<text x="48" y="216.6" transform="rotate(-90 48 216.6)">DA1</text>
<text x="50.6" y="216.6" transform="rotate(-90 50.6 216.6)">SD_SCK</text>
<text x="53.1" y="216.6" transform="rotate(-90 53.1 216.6)">GND</text>
<text x="55.7" y="216.6" transform="rotate(-90 55.7 216.6)">SD_CS</text>
<text x="58.2" y="216.6" transform="rotate(-90 58.2 216.6)">USB1</text>
<text x="60.7" y="216.6" transform="rotate(-90 60.7 216.6)">USB3</text>
<text x="63.3" y="216.6" transform="rotate(-90 63.3 216.6)">USB5</text>
<text x="65.8" y="216.6" transform="rotate(-90 65.8 216.6)">U_RX</text>
<text x="78.5" y="221.7" transform="rotate(-90 78.5 221.7)">GND</text>
<text x="70.9" y="233.2" transform="rotate(-90 70.9 233.2)">GPIO0</text>
<text x="17.6" y="239.1" transform="rotate(-90 17.6 239.1)">K</text>
<text x="20.1" y="239.4" transform="rotate(-90 20.1 239.4)">K</text>
<text x="22.6" y="239.4" transform="rotate(-90 22.6 239.4)">N</text>
<text x="25.2" y="241.9" transform="rotate(-90 25.2 241.9)">I</text>
<text x="25.2" y="241.2" transform="rotate(-90 25.2 241.2)">O</text>
<text x="32.8" y="242" transform="rotate(-90 32.8 242)">L</text>
<text x="17.6" y="252.2" transform="rotate(-90 17.6 252.2)">ETH_RXCL</text>
<text x="20.1" y="252.2" transform="rotate(-90 20.1 252.2)">ETH_TXCL</text>
<text x="22.6" y="252.2" transform="rotate(-90 22.6 252.2)">ETH_RST_</text>
<text x="25.2" y="252.2" transform="rotate(-90 25.2 252.2)">ETH_MD</text>
<text x="27.7" y="252.2" transform="rotate(-90 27.7 252.2)">ETH_CRS</text>
<text x="30.3" y="252.2" transform="rotate(-90 30.3 252.2)">+5V</text>
<text x="32.8" y="252.2" transform="rotate(-90 32.8 252.2)">ETH_CO</text>
<text x="35.3" y="252.2" transform="rotate(-90 35.3 252.2)">ETH_RXD1</text>
<text x="37.9" y="252.2" transform="rotate(-90 37.9 252.2)">ETH_RXD3</text>
<text x="40.4" y="252.2" transform="rotate(-90 40.4 252.2)">ETH_TXD0</text>
<text x="43" y="252.2" transform="rotate(-90 43 252.2)">ETH_TXD2</text>
<text x="45.5" y="252.2" transform="rotate(-90 45.5 252.2)">SPD_TX</text>
<text x="48" y="252.2" transform="rotate(-90 48 252.2)">DA0</text>
<text x="50.6" y="252.2" transform="rotate(-90 50.6 252.2)">SD_DO</text>
<text x="53.1" y="252.2" transform="rotate(-90 53.1 252.2)">+3V3</text>
<text x="55.7" y="252.2" transform="rotate(-90 55.7 252.2)">SD_DI</text>
<text x="58.2" y="252.2" transform="rotate(-90 58.2 252.2)">USB0</text>
<text x="60.7" y="252.2" transform="rotate(-90 60.7 252.2)">USB2</text>
<text x="63.3" y="252.2" transform="rotate(-90 63.3 252.2)">USB4</text>
<text x="65.8" y="252.2" transform="rotate(-90 65.8 252.2)">U_TX</text>
</g>
<g font-size="2.8" fill="#008000">
<text x="37.9" y="89.7" transform="rotate(-90 37.9 89.7)">RXDV Hi : RMII</text>
<text x="40.4" y="89.7" transform="rotate(-90 40.4 89.7)">RXDV Low : MII</text>
<text x="20.1" y="107.4" transform="rotate(-90 20.1 107.4)">25MHz : MII</text>
<text x="22.6" y="107.4" transform="rotate(-90 22.6 107.4)">50MHz : RMII</text>
<text x="53.1" y="155.7" transform="rotate(-90 53.1 155.7)">TESTPOINT</text>
<text x="70.9" y="155.7" transform="rotate(-90 70.9 155.7)">TESTPOINT</text>
</g>
<g font-size="2.4" fill="#808080">
<text x="32.4" y="16.4" transform="rotate(-180 32.4 16.4)">25</text>
<text x="45.2" y="15.2" transform="rotate(-180 45.2 15.2)">CLK2MAC</text>
<text x="49.1" y="17.8" transform="rotate(-180 49.1 17.8)">LED_ACTCOL</text>
<text x="51.3" y="17.1" transform="rotate(-90 51.3 17.1)">RBIAS</text>
<text x="59" y="15.1" transform="rotate(-90 59 15.1)">RSV</text>
<text x="61.5" y="15.1" transform="rotate(-90 61.5 15.1)">RSV</text>
<text x="64" y="16.9" transform="rotate(-90 64 16.9)">AGND</text>
<text x="69.1" y="17.7" transform="rotate(-90 69.1 17.7)">TPTDP</text>
<text x="74.2" y="16.9" transform="rotate(-90 74.2 16.9)">AGND</text>
<text x="76.7" y="18" transform="rotate(-90 76.7 18)">TPRDP</text>
<text x="94" y="17.8" transform="rotate(-180 94 17.8)">RSV</text>
<text x="94" y="15.2" transform="rotate(-180 94 15.2)">RSV</text>
<text x="99" y="16.4" transform="rotate(-180 99 16.4)">12</text>
<text x="32.4" y="18.9" transform="rotate(-180 32.4 18.9)">26</text>
<text x="32.4" y="21.4" transform="rotate(-180 32.4 21.4)">27</text>
<text x="32.4" y="24" transform="rotate(-180 32.4 24)">28</text>
<text x="44.6" y="22.9" transform="rotate(-180 44.6 22.9)">LED_LNK</text>
<text x="44.8" y="20.3" transform="rotate(-180 44.8 20.3)">LED_SPD</text>
<text x="53.9" y="19.4" transform="rotate(-90 53.9 19.4)">PFBOUT</text>
<text x="56.4" y="22" transform="rotate(-90 56.4 22)">ANA33VDD</text>
<text x="66.6" y="18.2" transform="rotate(-90 66.6 18.2)">PFBIN1</text>
<text x="71.7" y="18.1" transform="rotate(-90 71.7 18.1)">TPTDM</text>
<text x="79.3" y="18.3" transform="rotate(-90 79.3 18.3)">TPRDM</text>
<text x="94" y="22.9" transform="rotate(-180 94 22.9)">RSV</text>
<text x="94" y="20.3" transform="rotate(-180 94 20.3)">RSV</text>
<text x="97.8" y="24" transform="rotate(-180 97.8 24)">9</text>
<text x="98.8" y="18.9" transform="rotate(-180 98.8 18.9)">11</text>
<text x="99" y="21.4" transform="rotate(-180 99 21.4)">10</text>
<text x="32.4" y="29.1" transform="rotate(-180 32.4 29.1)">30</text>
<text x="32.4" y="26.5" transform="rotate(-180 32.4 26.5)">29</text>
<text x="40.7" y="27.9" transform="rotate(-180 40.7 27.9)">MDIO</text>
<text x="45" y="25.4" transform="rotate(-180 45 25.4)">RESET_N</text>
<text x="94" y="27.9" transform="rotate(-180 94 27.9)">PWRDN_INTN</text>
<text x="94" y="25.4" transform="rotate(-180 94 25.4)">RSV</text>
<text x="97.8" y="29.1" transform="rotate(-180 97.8 29.1)">7</text>
<text x="97.8" y="26.5" transform="rotate(-180 97.8 26.5)">8</text>
<text x="32.4" y="31.6" transform="rotate(-180 32.4 31.6)">31</text>
<text x="32.4" y="34.1" transform="rotate(-180 32.4 34.1)">32</text>
<text x="37.7" y="35.6" transform="rotate(-180 37.7 35.6)">X2</text>
<text x="40" y="30.5" transform="rotate(-180 40 30.5)">MDC</text>
<text x="44.3" y="33" transform="rotate(-180 44.3 33)">IO_VDD2</text>
<text x="94" y="35.6" transform="rotate(-180 94 35.6)">TXD_1</text>
<text x="94" y="33" transform="rotate(-180 94 33)">TXD_2</text>
<text x="94" y="30.5" transform="rotate(-180 94 30.5)">TXD_3</text>
<text x="97.8" y="34.1" transform="rotate(-180 97.8 34.1)">5</text>
<text x="97.8" y="31.6" transform="rotate(-180 97.8 31.6)">6</text>
<text x="32.4" y="36.7" transform="rotate(-180 32.4 36.7)">33</text>
<text x="32.4" y="39.2" transform="rotate(-180 32.4 39.2)">34</text>
<text x="32.4" y="41.8" transform="rotate(-180 32.4 41.8)">35</text>
<text x="37.7" y="38.1" transform="rotate(-180 37.7 38.1)">X1</text>
<text x="44" y="40.6" transform="rotate(-180 44 40.6)">IO_VSS2</text>
<text x="94" y="40.6" transform="rotate(-180 94 40.6)">TX_EN</text>
<text x="94" y="38.1" transform="rotate(-180 94 38.1)">TXD_0</text>
<text x="97.8" y="41.8" transform="rotate(-180 97.8 41.8)">2</text>
<text x="97.8" y="39.2" transform="rotate(-180 97.8 39.2)">3</text>
<text x="97.8" y="36.7" transform="rotate(-180 97.8 36.7)">4</text>
<text x="32.4" y="44.3" transform="rotate(-180 32.4 44.3)">36</text>
<text x="46.8" y="43.2" transform="rotate(-180 46.8 43.2)">CORE_VSS</text>
<text x="94" y="43.2" transform="rotate(-180 94 43.2)">TX_CLK</text>
<text x="97.8" y="44.3" transform="rotate(-180 97.8 44.3)">1</text>
<text x="51.3" y="49.2" transform="rotate(-90 51.3 49.2)">PFBIN2</text>
<text x="53.9" y="49.2" transform="rotate(-90 53.9 49.2)">RX_CLK</text>
<text x="56.4" y="49.2" transform="rotate(-90 56.4 49.2)">RX_DV</text>
<text x="59" y="49.2" transform="rotate(-90 59 49.2)">CRS</text>
<text x="61.5" y="49.2" transform="rotate(-90 61.5 49.2)">RX_ER</text>
<text x="64" y="49.2" transform="rotate(-90 64 49.2)">COL</text>
<text x="66.6" y="49.2" transform="rotate(-90 66.6 49.2)">RXD_0</text>
<text x="69.1" y="49.2" transform="rotate(-90 69.1 49.2)">RXD_1</text>
<text x="71.7" y="49.2" transform="rotate(-90 71.7 49.2)">RXD_2</text>
<text x="74.2" y="49.2" transform="rotate(-90 74.2 49.2)">RXD_3</text>
<text x="76.7" y="49.2" transform="rotate(-90 76.7 49.2)">IO_VSS1</text>
<text x="79.3" y="49.2" transform="rotate(-90 79.3 49.2)">IO_VDD1</text>
<text x="50.2" y="54.3" transform="rotate(-90 50.2 54.3)">37</text>
<text x="52.8" y="54.3" transform="rotate(-90 52.8 54.3)">38</text>
<text x="55.3" y="54.3" transform="rotate(-90 55.3 54.3)">39</text>
<text x="57.8" y="54.3" transform="rotate(-90 57.8 54.3)">40</text>
<text x="60.4" y="54.3" transform="rotate(-90 60.4 54.3)">41</text>
<text x="62.9" y="54.3" transform="rotate(-90 62.9 54.3)">42</text>
<text x="65.5" y="54.3" transform="rotate(-90 65.5 54.3)">43</text>
<text x="68" y="54.3" transform="rotate(-90 68 54.3)">44</text>
<text x="70.5" y="54.3" transform="rotate(-90 70.5 54.3)">45</text>
<text x="73.1" y="54.3" transform="rotate(-90 73.1 54.3)">46</text>
<text x="75.6" y="54.3" transform="rotate(-90 75.6 54.3)">47</text>
<text x="78.2" y="54.3" transform="rotate(-90 78.2 54.3)">48</text>
<text x="55.3" y="91.8" transform="rotate(-90 55.3 91.8)">8</text>
<text x="57.8" y="91.8" transform="rotate(-90 57.8 91.8)">7</text>
<text x="60.4" y="91.8" transform="rotate(-90 60.4 91.8)">6</text>
<text x="62.9" y="91.8" transform="rotate(-90 62.9 91.8)">5</text>
<text x="75.6" y="91.8" transform="rotate(-90 75.6 91.8)">8</text>
<text x="78.2" y="91.8" transform="rotate(-90 78.2 91.8)">7</text>
<text x="80.7" y="91.8" transform="rotate(-90 80.7 91.8)">6</text>
<text x="83.2" y="91.8" transform="rotate(-90 83.2 91.8)">5</text>
<text x="55.3" y="101.4" transform="rotate(-90 55.3 101.4)">1</text>
<text x="57.8" y="101.4" transform="rotate(-90 57.8 101.4)">2</text>
<text x="60.4" y="101.4" transform="rotate(-90 60.4 101.4)">3</text>
<text x="62.9" y="101.4" transform="rotate(-90 62.9 101.4)">4</text>
<text x="75.6" y="101.4" transform="rotate(-90 75.6 101.4)">1</text>
<text x="78.2" y="101.4" transform="rotate(-90 78.2 101.4)">2</text>
<text x="80.7" y="101.4" transform="rotate(-90 80.7 101.4)">3</text>
<text x="83.2" y="101.4" transform="rotate(-90 83.2 101.4)">4</text>
<text x="59.7" y="158.6" transform="rotate(-180 59.7 158.6)">1</text>
<text x="59.7" y="156" transform="rotate(-180 59.7 156)">2</text>
<text x="77.5" y="158.6" transform="rotate(-180 77.5 158.6)">1</text>
<text x="77.5" y="156" transform="rotate(-180 77.5 156)">2</text>
<text x="17.2" y="224.5" transform="rotate(-90 17.2 224.5)">2</text>
<text x="19.7" y="224.5" transform="rotate(-90 19.7 224.5)">4</text>
<text x="22.3" y="224.5" transform="rotate(-90 22.3 224.5)">6</text>
<text x="24.8" y="224.5" transform="rotate(-90 24.8 224.5)">8</text>
<text x="27.4" y="224.5" transform="rotate(-90 27.4 224.5)">10</text>
<text x="29.9" y="224.5" transform="rotate(-90 29.9 224.5)">12</text>
<text x="32.4" y="224.5" transform="rotate(-90 32.4 224.5)">14</text>
<text x="35" y="224.5" transform="rotate(-90 35 224.5)">16</text>
<text x="37.5" y="224.5" transform="rotate(-90 37.5 224.5)">18</text>
<text x="40.1" y="224.5" transform="rotate(-90 40.1 224.5)">20</text>
<text x="42.6" y="224.5" transform="rotate(-90 42.6 224.5)">22</text>
<text x="45.1" y="224.5" transform="rotate(-90 45.1 224.5)">24</text>
<text x="47.7" y="224.5" transform="rotate(-90 47.7 224.5)">26</text>
<text x="50.2" y="224.5" transform="rotate(-90 50.2 224.5)">28</text>
<text x="52.8" y="224.5" transform="rotate(-90 52.8 224.5)">30</text>
<text x="55.3" y="224.5" transform="rotate(-90 55.3 224.5)">32</text>
<text x="57.8" y="224.5" transform="rotate(-90 57.8 224.5)">34</text>
<text x="60.4" y="224.5" transform="rotate(-90 60.4 224.5)">36</text>
<text x="62.9" y="224.5" transform="rotate(-90 62.9 224.5)">38</text>
<text x="65.5" y="224.5" transform="rotate(-90 65.5 224.5)">40</text>
<text x="17.2" y="235.4" transform="rotate(-90 17.2 235.4)">1</text>
<text x="19.7" y="235.4" transform="rotate(-90 19.7 235.4)">3</text>
<text x="22.3" y="235.4" transform="rotate(-90 22.3 235.4)">5</text>
<text x="24.8" y="235.4" transform="rotate(-90 24.8 235.4)">7</text>
<text x="27.4" y="235.4" transform="rotate(-90 27.4 235.4)">9</text>
<text x="29.9" y="236.4" transform="rotate(-90 29.9 236.4)">11</text>
<text x="32.4" y="236.6" transform="rotate(-90 32.4 236.6)">13</text>
<text x="35" y="236.6" transform="rotate(-90 35 236.6)">15</text>
<text x="37.5" y="236.6" transform="rotate(-90 37.5 236.6)">17</text>
<text x="40.1" y="236.6" transform="rotate(-90 40.1 236.6)">19</text>
<text x="42.6" y="236.6" transform="rotate(-90 42.6 236.6)">21</text>
<text x="45.1" y="236.6" transform="rotate(-90 45.1 236.6)">23</text>
<text x="47.7" y="236.6" transform="rotate(-90 47.7 236.6)">25</text>
<text x="50.2" y="236.6" transform="rotate(-90 50.2 236.6)">27</text>
<text x="52.8" y="236.6" transform="rotate(-90 52.8 236.6)">29</text>
<text x="55.3" y="236.6" transform="rotate(-90 55.3 236.6)">31</text>
<text x="57.8" y="236.6" transform="rotate(-90 57.8 236.6)">33</text>
<text x="60.4" y="236.6" transform="rotate(-90 60.4 236.6)">35</text>
<text x="62.9" y="236.6" transform="rotate(-90 62.9 236.6)">37</text>
<text x="65.5" y="236.6" transform="rotate(-90 65.5 236.6)">39</text>
</g>
</svg>
